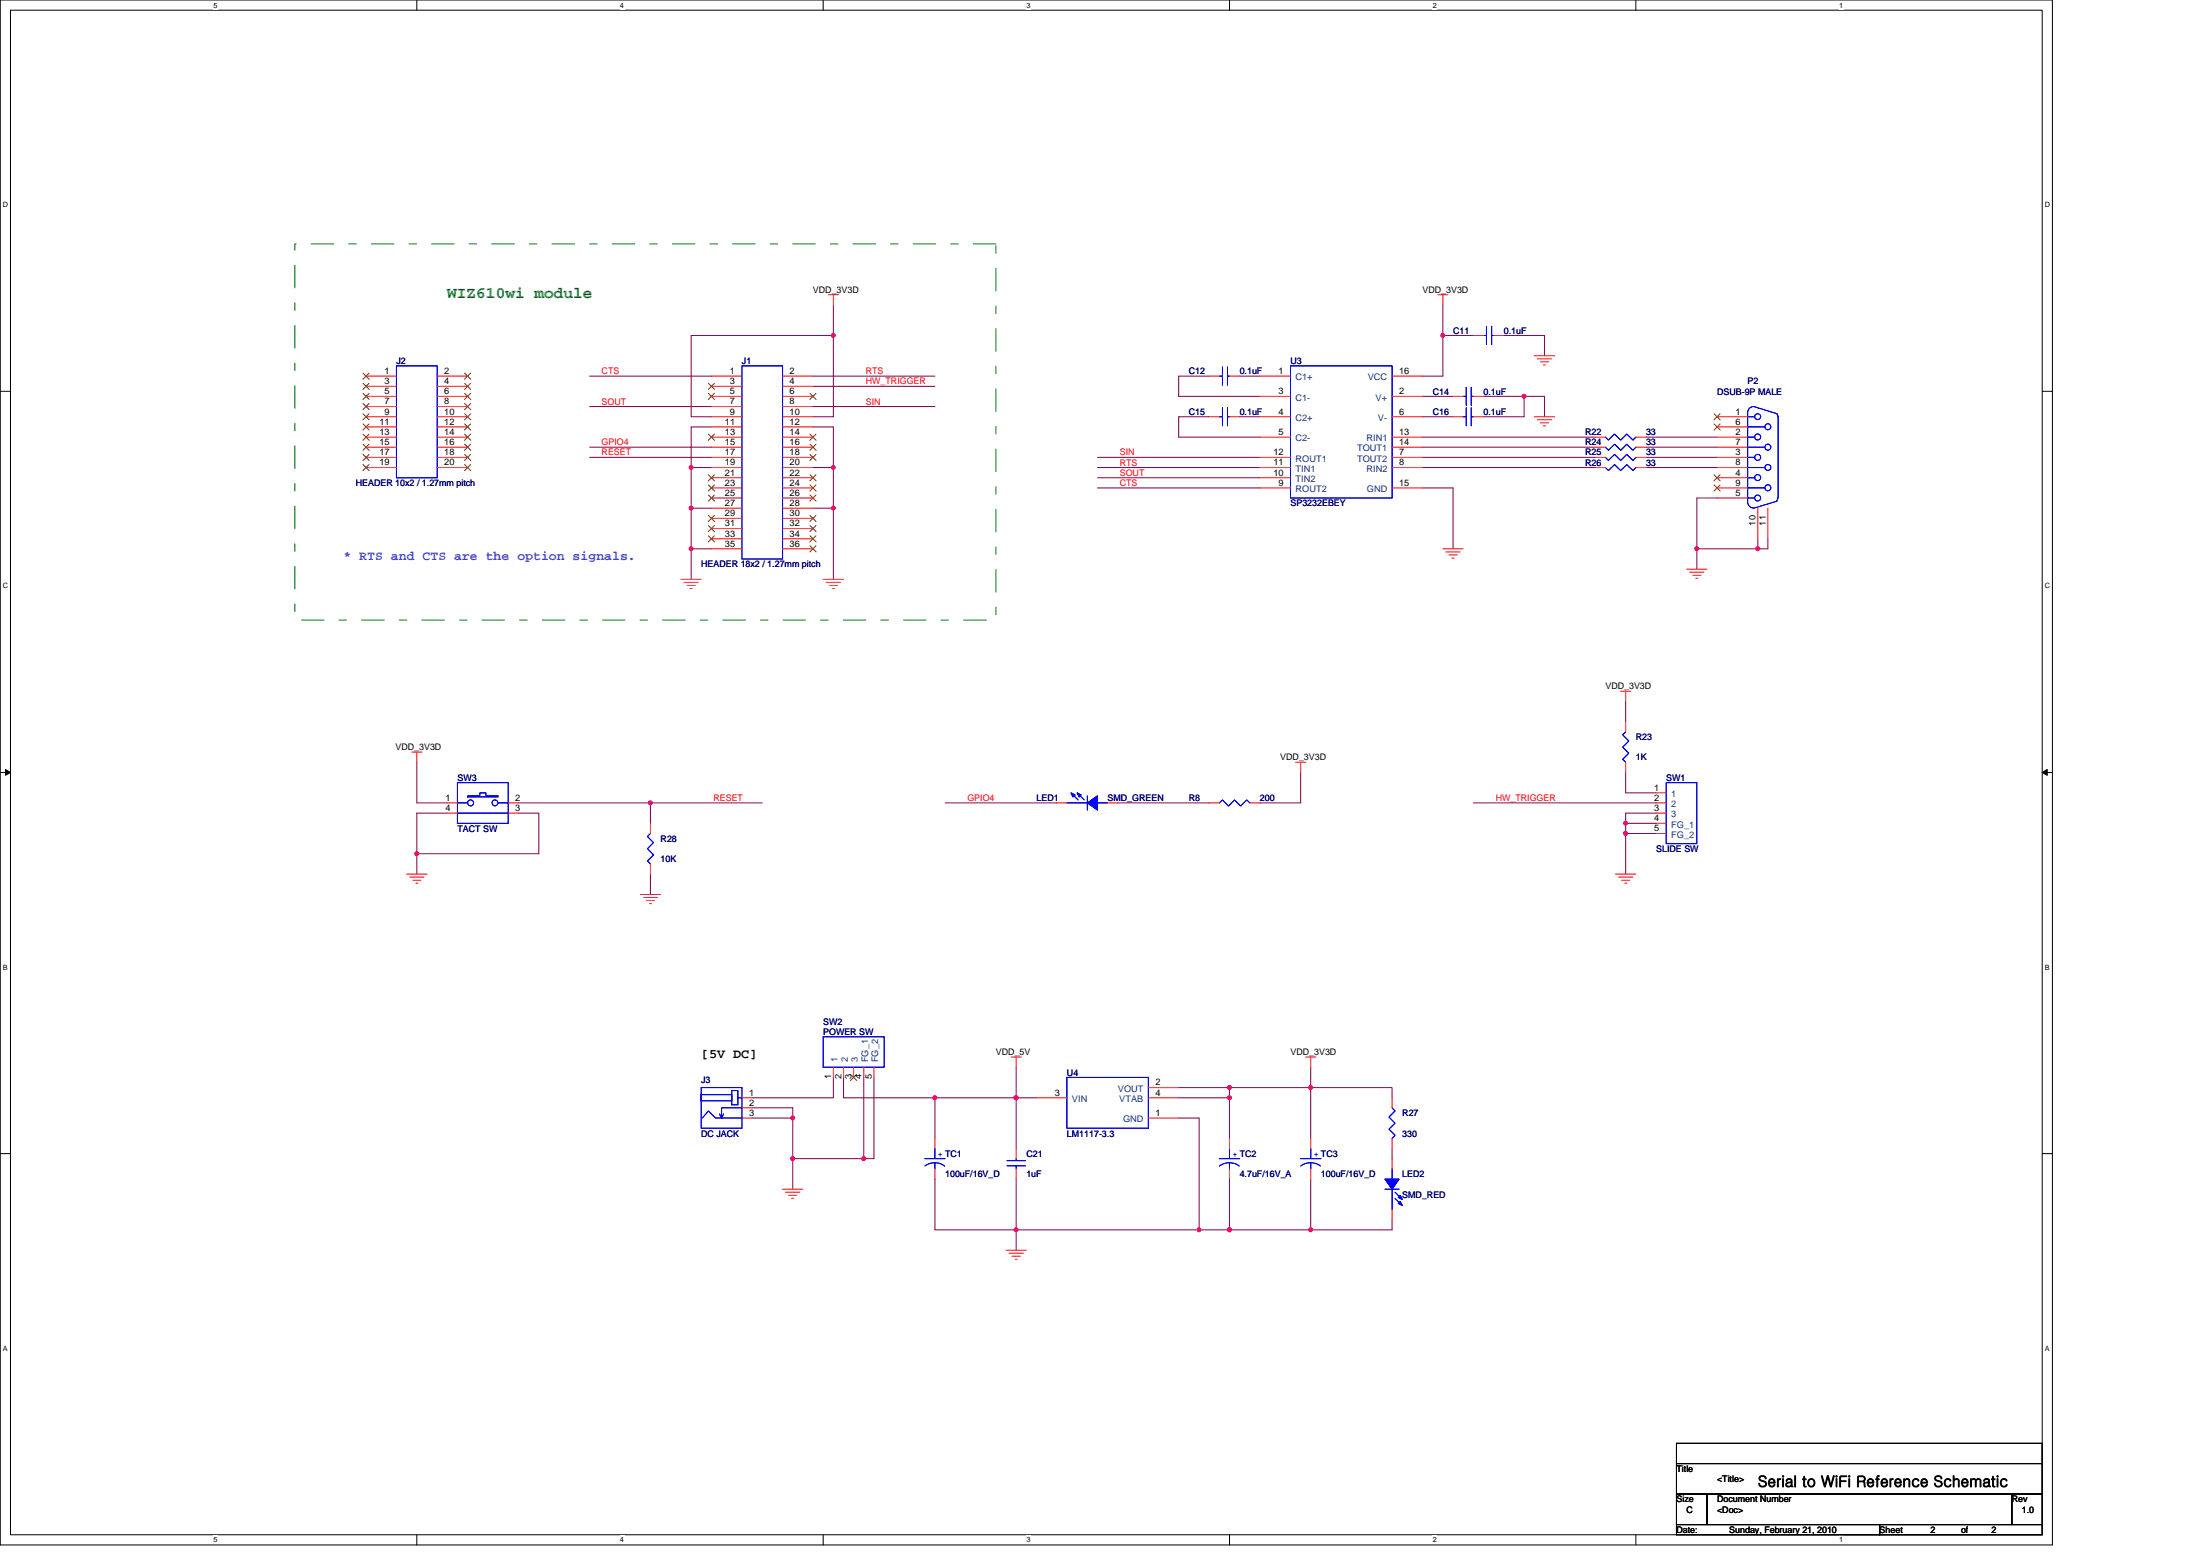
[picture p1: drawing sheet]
<svg xmlns="http://www.w3.org/2000/svg" width="297mm" height="210mm" viewBox="0 0 297 210" stroke-linecap="round" stroke-linejoin="round" font-family="sans-serif">
<path d="M0 0h277.1v208.5h-277.1zM1.4 1.4h274.3v205.7h-274.3z" fill="none" stroke="#000" stroke-width=".14"/>
<g fill="#fff">
<path d="M28.8 .1h.6v1.1h-.6z"/>
<path d="M28.8 207.3h.6v1.1h-.6z"/>
</g>
<path d="M56.3 0v1.4M56.3 207.1v1.4" fill="none" stroke="#000" stroke-width=".14"/>
<g fill="#fff">
<path d="M83.7 .1h.6v1.1h-.6z"/>
<path d="M83.7 207.3h.6v1.1h-.6z"/>
</g>
<path d="M111.1 0v1.4M111.1 207.1v1.4" fill="none" stroke="#000" stroke-width=".14"/>
<g fill="#fff">
<path d="M138.6 .1h.5v1.1h-.5z"/>
<path d="M138.6 207.3h.5v1.1h-.5z"/>
</g>
<path d="M166 0v1.4M166 207.1v1.4" fill="none" stroke="#000" stroke-width=".14"/>
<g fill="#fff">
<path d="M193.4 .1h.6v1.1h-.6z"/>
<path d="M193.4 207.3h.6v1.1h-.6z"/>
</g>
<path d="M220.9 0v1.4M220.9 207.1v1.4" fill="none" stroke="#000" stroke-width=".14"/>
<g fill="#fff">
<path d="M248.3 .1h.6v1.1h-.6z"/>
<path d="M248.3 207.3h.6v1.1h-.6z"/>
<path d="M.4 27.1h.7v1.1h-.7z"/>
<path d="M276.1 27.1h.7v1.1h-.7z"/>
<path d="M.4 78.5h.7v1.1h-.7z"/>
<path d="M276.1 78.5h.7v1.1h-.7z"/>
</g>
<path d="M0 52.8h1.4M275.7 52.8h1.4" fill="none" stroke="#000" stroke-width=".14"/>
<g fill="#fff">
<path d="M.4 130h.7v1.1h-.7z"/>
<path d="M276.1 130h.7v1.1h-.7z"/>
</g>
<path d="M0 104.2h1.4M275.7 104.2h1.4" fill="none" stroke="#000" stroke-width=".14"/>
<path d="M.7 103.8l.7 .4-.7 .4zM275.7 104.2l.7-.4v.8z" fill="#000" stroke="#000" stroke-width=".14"/>
<g fill="#fff">
<path d="M.4 181.4h.7v1.1h-.7z"/>
<path d="M276.1 181.4h.7v1.1h-.7z"/>
</g>
<path d="M0 155.7h1.4M275.7 155.7h1.4M226.4 194.8h49.3v2.7h-49.3zM226.4 197.5h49.3v4.1h-49.3zM226.4 201.6h4.1v4.1h-4.1zM226.4 205.7h27.4v1.4h-27.4zM230.5 201.6h41.1v4.1h-41.1zM253.8 205.7h21.9v1.4h-21.9zM271.6 201.6h4.1v4.1h-4.1z" fill="none" stroke="#000" stroke-width=".14"/>
<path d="M39.8 32.9h94.7v50.8h-94.7z" fill="none" stroke="#008000" stroke-width=".14" stroke-dasharray="3 2 1 2"/>
<g fill="none" stroke="#800040" stroke-width=".14">
<path d="M79.6 50.8h16.5M79.6 54.9h16.5M96.1 57.6h-2.8v5.5M109.8 57.6h2.7v5.5M109.8 50.8h16.4M109.8 52.1h16.4M109.8 54.9h16.4M112.5 45.3h-19.2v10.9h2.8M112.5 45.3v10.9h-2.7M112.5 41.1v4.2M163.3 56.2h-4.2v2.8h11M163.3 50.8h-4.2v2.7h11"/>
<path d="M167.4 56.2h2.7M167.4 50.8h2.7M192.1 56.2h4.1M192.1 53.5h4.1M192.1 59h23.3M194.8 45.3v5.5h-2.7M194.8 45.3h4.1M194.8 41.1v4.2M200.3 53.5h5.5M203 45.3h5.5v2.7M205.8 53.5h2.7v2.7M205.8 53.5v2.7h-5.5"/>
<path d="M222.2 59h9.6M79.6 60.3h16.5M79.6 61.7h16.5M93.3 74.1h2.8M93.3 68.6h2.8M93.3 63.1h2.8M93.3 74.1v4.1M93.3 63.1v5.5M93.3 68.6v5.5M109.8 63.1h2.7M109.8 68.6h2.7M112.5 68.6v9.6"/>
<path d="M112.5 63.1v5.5M148.2 61.7h21.9M148.2 63.1h21.9M148.2 64.5h21.9M148.2 65.8h21.9M192.1 65.8h4.1v8.3M192.1 60.3h23.3M192.1 61.7h23.3M192.1 63.1h23.3M222.2 60.3h9.6M222.2 61.7h9.6M222.2 63.1h9.6"/>
<path d="M229.1 74.1h8.2M229.1 74.1v2.7M231.8 67.2h-2.7v6.9M237.3 72.7v1.4M238.7 72.7v1.4h-1.4M219.5 94.6v2.8M56.3 102.9v5.5h4.1M56.3 115.2v2.8M60.4 109.7h-4.1v5.5M70 109.7h2.7v5.5h-16.4M70 108.4h17.8M87.8 108.4v2.7"/>
<path d="M87.8 118v2.7M87.8 108.4h15.1M127.6 108.4h15.1M150.9 108.4h12.4M175.6 104.2v4.2h-5.5M198.9 108.4h24.7M219.5 104.2v2.8h4.1M219.5 112.5v5.5M219.5 111.1v1.4h4.1M223.6 109.7h-4.1v1.4h4.1M101.5 149.5h5.5v1.4M101.5 150.9h5.5"/>
<path d="M107 156.4h9.6M107 156.4v4.1M107 150.9v5.5M112.5 145.4v2.7h-11M113.9 145.4v2.7h12.3M116.6 145.4v11M118 145.4v11h-1.4M126.2 159.1v6.9h11M126.2 148.1h11M126.2 148.1v5.5M137.2 148.1h2.8M137.2 148.1v6.9"/>
<path d="M137.2 159.1v6.9M137.2 144v4.1M159.1 146.8h6.9M159.1 150.9h2.8v15.1M159.1 148.1h6.9M166 146.8h11M166 146.8v1.3M166 148.1v5.5M166 159.1v6.9M177 146.8h11v1.3M177 144v2.8M177 159.1v6.9"/>
<path d="M177 146.8v6.8M188 155v1.4M137.2 166v2.7M137.2 166h24.7M161.9 166h4.1M166 166h11M188 164.6v1.4h-11"/>
</g>
<g fill="#f0f" stroke="#f0f" stroke-width=".14">
<circle cx="93.3" cy="74" r=".27"/>
<circle cx="93.3" cy="63.1" r=".27"/>
<circle cx="112.5" cy="68.6" r=".27"/>
<circle cx="112.5" cy="63.1" r=".27"/>
<circle cx="93.3" cy="68.6" r=".27"/>
<circle cx="112.5" cy="45.3" r=".27"/>
<circle cx="219.5" cy="112.5" r=".27"/>
<circle cx="177" cy="146.8" r=".27"/>
<circle cx="166" cy="146.8" r=".27"/>
<circle cx="126.2" cy="148.1" r=".27"/>
<circle cx="177" cy="166" r=".27"/>
<circle cx="137.2" cy="166" r=".27"/>
<circle cx="137.2" cy="148.1" r=".27"/>
<circle cx="166" cy="166" r=".27"/>
<circle cx="166" cy="148.1" r=".27"/>
<circle cx="161.9" cy="166" r=".27"/>
<circle cx="56.3" cy="115.2" r=".27"/>
<circle cx="219.5" cy="111.1" r=".27"/>
<circle cx="116.6" cy="156.3" r=".27"/>
<circle cx="107" cy="150.9" r=".27"/>
<circle cx="107" cy="156.3" r=".27"/>
<circle cx="205.8" cy="53.5" r=".27"/>
<circle cx="194.8" cy="45.3" r=".27"/>
<circle cx="237.3" cy="74" r=".27"/>
<circle cx="229.1" cy="74" r=".27"/>
<circle cx="87.8" cy="108.3" r=".27"/>
</g>
<g fill="none" stroke="#f00" stroke-width=".14">
<path d="M111.8 39.8h1.4M112.5 39.8v1.3M194.1 39.8h1.4M194.8 39.8v1.3M49.4 50.8h4.1M49.4 52.1h4.1M49.4 53.5h4.1M49.4 54.9h4.1M49.4 56.2h4.1M49.4 57.6h4.1M49.4 59h4.1M59 50.8h4.1"/>
<path d="M59 52.1h4.1M59 53.5h4.1M59 54.9h4.1M59 56.2h4.1M59 57.6h4.1M59 59h4.1M96.1 50.8h4.1M96.1 52.1h4.1M96.1 53.5h4.1M96.1 54.9h4.1M96.1 56.2h4.1M96.1 57.6h4.1"/>
<path d="M96.1 59h4.1M105.7 50.8h4.1M105.7 52.1h4.1M105.7 53.5h4.1M105.7 54.9h4.1M105.7 56.2h4.1M105.7 57.6h4.1M105.7 59h4.1M163.3 56.2h1.3M163.3 50.8h1.3M166 56.2h1.4M166 50.8h1.4"/>
<path d="M170.1 50.8h4.1M170.1 53.5h4.1M170.1 56.2h4.1M170.1 59h4.1M188 53.5h4.1M188 56.2h4.1M188 59h4.1M188 50.8h4.1M196.2 56.2h1.3M196.2 53.5h1.3M198.9 56.2h1.4M198.9 53.5h1.4"/>
<path d="M198.9 45.3h1.4M201.7 45.3h1.3M207.2 56.2h2.7M207.2 48h2.7M207.6 56.6h1.9M207.6 48.4h1.9M208 57.1h1.1M208 48.8h1.1M208.4 57.5h.3M208.4 49.3h.3M215.4 59h1.4M220.9 59h1.3"/>
<path d="M231.8 59h4.2M231.8 57.6h4.2M231.8 56.2h4.2M49.4 60.3h4.1M49.4 61.7h4.1M49.4 63.1h4.1M59 60.3h4.1M59 61.7h4.1M59 63.1h4.1M91.9 78.2h2.8M92.3 78.6h2M92.8 79h1.1"/>
<path d="M93.2 79.4h.2M96.1 60.3h4.1M96.1 61.7h4.1M96.1 63.1h4.1M96.1 64.5h4.1M96.1 65.8h4.1M96.1 67.2h4.1M96.1 68.6h4.1M96.1 70h4.1M96.1 71.3h4.1M96.1 72.7h4.1M96.1 74.1h4.1"/>
<path d="M105.7 60.3h4.1M105.7 61.7h4.1M105.7 63.1h4.1M105.7 64.5h4.1M105.7 65.8h4.1M105.7 67.2h4.1M105.7 68.6h4.1M105.7 70h4.1M105.7 71.3h4.1M105.7 72.7h4.1M105.7 74.1h4.1M111.1 78.2h2.8"/>
<path d="M111.5 78.6h2M112 79h1.1M112.4 79.4h.2M170.1 65.8h4.1M170.1 64.5h4.1M170.1 63.1h4.1M170.1 61.7h4.1M188 61.7h4.1M188 60.3h4.1M188 63.1h4.1M188 65.8h4.1M194.8 74.1h2.7"/>
<path d="M195.2 74.5h1.9M195.6 74.9h1.1M196 75.3h.3M215.4 60.3h1.4M215.4 63.1h1.4M215.4 61.7h1.4M220.9 60.3h1.3M220.9 63.1h1.3M220.9 61.7h1.3M227.7 76.8h2.8M228.1 77.2h2M228.6 77.6h1.1"/>
<path d="M229 78h.2M231.8 67.2h4.2M231.8 65.8h4.2M231.8 64.5h4.2M231.8 63.1h4.2M231.8 61.7h4.2M231.8 60.3h4.2M237.3 68.6v4.1M238.7 68.6v4.1M218.8 93.3h1.4M219.5 97.4v1.4M219.5 93.3v1.3"/>
<path d="M54.9 118h2.8M55.3 118.4h1.9M55.6 101.5h1.4M55.7 118.8h1.1M56.2 119.2h.2M56.3 101.5v1.4M60.4 108.4h1.4M60.4 109.7h1.4M68.6 108.4h1.4M68.6 109.7h1.4M87.8 116.6v1.4M87.8 111.1v1.4"/>
<path d="M142.7 108.4h1.4M149.5 108.4h1.4M163.3 108.4h1.3M168.8 108.4h1.3M174.9 102.9h1.4M175.6 102.9v1.3M218.1 118h2.8M218.5 118.4h2M218.9 118.8h1.1M219.4 119.2h.2M219.5 102.9v1.3M223.6 107h1.4"/>
<path d="M223.6 108.4h1.4M223.6 109.7h1.4M223.6 111.1h1.4M223.6 112.5h1.4M86.5 120.7h2.7M86.9 121.1h1.9M87.3 121.5h1.1M87.7 121.9h.3M100.2 148.1h1.3M100.2 150.9h1.3M100.2 149.5h1.3M112.5 144v1.4"/>
<path d="M113.9 144v1.4M115.2 144v1.4M116.6 144v1.4M118 144v1.4M126.2 153.6v1.4M126.2 157.7v1.4M136.5 142.6h1.4M137.2 142.6v1.4M137.2 155v1.4M137.2 157.7v1.4M140 148.1h4.1M155 150.9h4.1"/>
<path d="M155 146.8h4.1M155 148.1h4.1M166 153.6v1.4M166 157.7v1.4M176.3 142.6h1.4M177 142.6v1.4M177 153.6v1.4M177 157.7v1.4M188 148.1v1.4M188 153.6v1.4M188 156.4v1.3M105.7 160.5h2.7"/>
<path d="M106.1 160.9h1.9M106.5 161.3h1.1M106.9 161.7h.3M135.8 168.7h2.8M136.2 169.1h2M136.6 169.5h1.1M137.1 169.9h.2M188 163.2v1.4"/>
</g>
<g fill="none" stroke="#00f" stroke-width=".14">
<path d="M53.5 49.4h5.5v15.1h-5.5zM100.2 49.4h5.5v26h-5.5zM164.6 56.2h.5M164.6 50.8h.5M165.1 55v2.5M165.1 49.5v2.5M165.7 56.2h.3M165.7 50.8h.3M165.7 55v2.5M165.7 49.5v2.5M174.2 49.4h13.8v17.8h-13.8zM197.5 56.2h.5"/>
<path d="M197.5 53.5h.5M198 55v2.5M198 52.3v2.4M198.6 55v2.5M198.6 52.3v2.4M198.6 56.2h.3M198.6 53.5h.3M200.3 45.3h.4M200.7 44v2.5M201.4 44v2.5M201.4 45.3h.3M216.8 59l.4 .4 .8-.8 .8 .8 .8-.8 .9 .8 .4-.4"/>
<path d="M236 57.6h2.3M236 59h.9M236 56.2h.9M236 55.7v12.1a.82 .82 0 0 0 .8 .8M236.8 54.9a.8 .8 0 0 0-.8 .8M236.8 54.9l3.1 .9M239.9 55.8l.2 .4v11M216.8 60.3l.4 .5 .8-.9 .8 .9 .8-.9 .9 .9 .4-.5M216.8 63.1l.4 .4 .8-.8 .8 .8 .8-.8 .9 .8 .4-.4M216.8 61.7l.4 .4 .8-.8 .8 .8 .8-.8 .9 .8 .4-.4M236 65.8h2.3M236 63.1h2.3"/>
<path d="M236 60.3h2.3M236 67.2h.9M236 64.5h.9M236 61.7h.9M239.9 67.6l-3.1 1M240 67.2l-.1 .4M219.5 98.8l-.4 .4 .8 .8-.8 .8 .8 .8-.8 .9 .4 .4M61.8 108.4h1.3M61.8 105.6h6.8v5.5h-6.8zM61.8 109.7h6.8M63.1 107.4h1.7v-.4h.8v.4h1.6v.1h-4.1zM67.2 108.4h1.4"/>
<path d="M87.8 112.5l-.4 .4 .8 .8-.8 .8 .8 .9-.8 .8 .4 .4M144.1 108.4h2.7M144.8 107.1l.8 .9M145.6 107.1l.8 .9M146.8 107.4v1.9M148.2 108.4h1.3M164.6 108.4l.5-.4 .8 .8 .8-.8 .8 .8 .8-.8 .5 .4M225 105.6h4.1v8.3h-4.1zM111.1 139.9h8.3v4.1h-8.3zM94.7 146.8h5.5v5.5h-5.5zM94.7 147.7h4.1v.8h-4.1zM94.8 150.9l.8-1 1 1h3.6"/>
<path d="M97.2 150.3l.2 .6M97.7 150.3l-.3 .6M98.8 147.2h.8v1.9h-.8zM99.6 148.1h.6M100.2 149.5h-2.8v1.4M124.9 156.4h2.7M124.9 157.4a2.15 2.15 0 0 1 1.3-.5 2.05 2.05 0 0 1 1.3 .5M126.2 156.9v.8M126.2 155v1.4M136 157.3h2.4M136 156.6h2.4M137.2 156.4v.2"/>
<path d="M137.2 157.3v.4M144.1 145.4h10.9v6.9h-10.9zM164.6 156.4h2.8M164.7 157.4a2.22 2.22 0 0 1 2.6 0M166 156.9v.8M166 155v1.4M175.6 156.4h2.7M175.6 157.4a2.05 2.05 0 0 1 1.4-.5 2.14 2.14 0 0 1 1.3 .5M177 156.9v.8M177 155v1.4M188 157.7v1.4M188 149.5l.4 .4-.9 .8 .9 .9-.9 .8 .9 .8-.4 .4"/>
<path d="M187 160.5h1.9M188 160.5v2.7M188.4 160.9l.8 .8M188.4 161.7l.8 .8"/>
<circle cx="237.3" cy="59" r=".4"/>
<circle cx="237.3" cy="56.2" r=".4"/>
<circle cx="238.7" cy="57.6" r=".4"/>
<circle cx="237.3" cy="61.7" r=".4"/>
<circle cx="237.3" cy="67.2" r=".4"/>
<circle cx="237.3" cy="64.5" r=".4"/>
<circle cx="238.7" cy="60.3" r=".4"/>
<circle cx="238.7" cy="65.8" r=".4"/>
<circle cx="238.7" cy="63.1" r=".4"/>
<circle cx="63.5" cy="108.3" r=".4"/>
<circle cx="66.8" cy="108.3" r=".4"/>
</g>
<g fill="none" stroke="#804000" stroke-width=".14">
<path d="M49 50.4l.8 .8M49 51.7l.8 .9M49 53.1l.8 .8M49 54.5l.8 .8M49 55.8l.8 .9M49 57.2l.8 .8M49 58.6l.8 .8M49 59.9l.8 .9M49.8 50.4l-.8 .8M49.8 51.7l-.8 .9M49.8 53.1l-.8 .8M49.8 54.5l-.8 .8"/>
<path d="M49.8 55.8l-.8 .9M49.8 57.2l-.8 .8M49.8 58.6l-.8 .8M49.8 59.9l-.8 .9M62.7 50.4l.9 .8M62.7 51.7l.9 .9M62.7 53.1l.9 .8M62.7 54.5l.9 .8M62.7 55.8l.9 .9M62.7 57.2l.9 .8M62.7 58.6l.9 .8M62.7 59.9l.9 .9"/>
<path d="M63.5 50.4l-.8 .8M63.5 51.7l-.8 .9M63.5 53.1l-.8 .8M63.5 54.5l-.8 .8M63.5 55.8l-.8 .9M63.5 57.2l-.8 .8M63.5 58.6l-.8 .8M63.5 59.9l-.8 .9M95.6 51.7l.9 .9M95.6 53.1l.9 .8M95.6 58.6l.9 .8M96.5 51.7l-.9 .9"/>
<path d="M96.5 53.1l-.9 .8M96.5 58.6l-.9 .8M109.4 53.1l.8 .8M109.4 58.6l.8 .8M109.4 59.9l.8 .9M110.2 53.1l-.9 .8M110.2 58.6l-.9 .8M110.2 59.9l-.9 .9M231.4 57.2l.9 .8M231.4 55.8l.9 .9M232.2 57.2l-.8 .8M232.2 55.8l-.8 .9"/>
<path d="M49 61.3l.8 .8M49 62.7l.8 .8M49.8 61.3l-.8 .8M49.8 62.7l-.8 .8M62.7 61.3l.9 .8M62.7 62.7l.9 .8M63.5 61.3l-.8 .8M63.5 62.7l-.8 .8M95.6 64.1l.9 .8M95.6 65.4l.9 .9M95.6 66.8l.9 .8M95.6 69.6l.9 .8"/>
<path d="M95.6 70.9l.9 .9M95.6 72.3l.9 .8M96.5 64.1l-.9 .8M96.5 65.4l-.9 .9M96.5 66.8l-.9 .8M96.5 69.6l-.9 .8M96.5 70.9l-.9 .9M96.5 72.3l-.9 .8M109.4 61.3l.8 .8M109.4 64.1l.8 .8M109.4 65.4l.8 .9M109.4 66.8l.8 .8"/>
<path d="M109.4 69.6l.8 .8M109.4 70.9l.8 .9M109.4 72.3l.8 .8M109.4 73.7l.8 .8M110.2 61.3l-.9 .8M110.2 64.1l-.9 .8M110.2 65.4l-.9 .9M110.2 66.8l-.9 .8M110.2 69.6l-.9 .8M110.2 70.9l-.9 .9M110.2 72.3l-.9 .8M110.2 73.7l-.9 .8"/>
<path d="M231.4 65.4l.9 .9M231.4 64.1l.9 .8M232.2 65.4l-.8 .9M232.2 64.1l-.8 .8M114.8 145l.9 .8M115.7 145l-.9 .8"/>
</g>
<g fill="#00f" stroke="#00f" stroke-width=".14">
<path d="M146.8 108.4l1.4-1v1.9z" fill-rule="evenodd"/>
<path d="M144.6 107l.6 .3-.3 .2z" fill-rule="evenodd"/>
<path d="M145.4 107l.6 .3-.3 .2z" fill-rule="evenodd"/>
<path d="M146.8 108.4l1.4-1v1.9z" fill-rule="evenodd"/>
<path d="M144.6 107l.6 .3-.3 .2z" fill-rule="evenodd"/>
<path d="M145.4 107l.6 .3-.3 .2z" fill-rule="evenodd"/>
<path d="M187 159.1h1.9l-.9 1.4z" fill-rule="evenodd"/>
<path d="M189.1 162.1l.2 .6-.5-.3z" fill-rule="evenodd"/>
<path d="M189.1 161.3l.2 .6-.5-.3z" fill-rule="evenodd"/>
<path d="M187 159.1h1.9l-.9 1.4z" fill-rule="evenodd"/>
<path d="M189.1 162.1l.2 .6-.5-.3z" fill-rule="evenodd"/>
<path d="M189.1 161.3l.2 .6-.5-.3z" fill-rule="evenodd"/>
</g>
<text font-size="2.2" fill="#008000" x="60.4" y="40.2">WIZ610wi module</text>
<text font-size="2.1" x="237.3" y="200.6">Serial to WiFi Reference Schematic</text>
<text font-size="1.8" fill="#8000ff" x="46.4" y="75.5">* RTS and CTS are the option signals.</text>
<text font-size="1.8" x="94.7" y="142.7">[5V DC]</text>
<g font-size="1.2">
<text x="109.8" y="39.5">VDD_3V3D</text>
<text x="192.1" y="39.5">VDD_3V3D</text>
<text x="51.9" y="50.5">1</text>
<text x="51.9" y="51.8">3</text>
<text x="51.9" y="53.2">5</text>
<text x="60" y="50.5">2</text>
<text x="60" y="51.8">4</text>
<text x="60" y="53.2">6</text>
<text x="98.5" y="50.5">1</text>
<text x="98.5" y="51.8">3</text>
<text x="98.5" y="53.2">5</text>
<text x="106.6" y="50.5">2</text>
<text x="106.6" y="51.8">4</text>
<text x="106.6" y="53.2">6</text>
<text x="172.6" y="50.5">1</text>
<text x="172.6" y="53.2">3</text>
<text x="188.9" y="53.2">2</text>
<text x="188.9" y="50.5">16</text>
<text x="51.2" y="57.3">11</text>
<text x="51.2" y="58.7">13</text>
<text x="51.9" y="54.6">7</text>
<text x="51.9" y="55.9">9</text>
<text x="60" y="54.6">8</text>
<text x="60" y="55.9">10</text>
<text x="60" y="57.3">12</text>
<text x="60" y="58.7">14</text>
<text x="97.9" y="57.3">11</text>
<text x="97.9" y="58.7">13</text>
<text x="98.5" y="54.6">7</text>
<text x="98.5" y="55.9">9</text>
<text x="106.6" y="54.6">8</text>
<text x="106.6" y="55.9">10</text>
<text x="106.6" y="57.3">12</text>
<text x="106.6" y="58.7">14</text>
<text x="172.6" y="55.9">4</text>
<text x="172.6" y="58.7">5</text>
<text x="188.9" y="55.9">6</text>
<text x="188.9" y="58.7">13</text>
<text x="234.3" y="58.7">2</text>
<text x="234.3" y="57.3">6</text>
<text x="234.3" y="55.9">1</text>
<text x="51.2" y="60">15</text>
<text x="51.2" y="61.4">17</text>
<text x="51.2" y="62.8">19</text>
<text x="60" y="60">16</text>
<text x="60" y="61.4">18</text>
<text x="60" y="62.8">20</text>
<text x="97.9" y="60">15</text>
<text x="97.9" y="61.4">17</text>
<text x="97.9" y="62.8">19</text>
<text x="97.9" y="64.2">21</text>
<text x="97.9" y="65.6">23</text>
<text x="106.6" y="60">16</text>
<text x="106.6" y="61.4">18</text>
<text x="106.6" y="62.8">20</text>
<text x="106.6" y="64.2">22</text>
<text x="106.6" y="65.6">24</text>
<text x="171.9" y="64.2">10</text>
<text x="171.9" y="62.8">11</text>
<text x="171.9" y="61.4">12</text>
<text x="172.6" y="65.6">9</text>
<text x="188.9" y="61.4">7</text>
<text x="188.9" y="60">14</text>
<text x="188.9" y="65.6">15</text>
<text x="188.9" y="62.8">8</text>
<text x="234.3" y="65.6">9</text>
<text x="234.3" y="64.2">4</text>
<text x="234.3" y="62.8">8</text>
<text x="234.3" y="61.4">3</text>
<text x="234.3" y="60">7</text>
<text x="97.9" y="66.9">25</text>
<text x="97.9" y="68.3">27</text>
<text x="97.9" y="69.7">29</text>
<text x="97.9" y="71">31</text>
<text x="106.6" y="66.9">26</text>
<text x="106.6" y="68.3">28</text>
<text x="106.6" y="69.7">30</text>
<text x="106.6" y="71">32</text>
<text x="234.3" y="66.9">5</text>
<text x="237" y="70.9" transform="rotate(-90 237 70.9)">10</text>
<text x="238.4" y="70.9" transform="rotate(-90 238.4 70.9)">11</text>
<text x="97.9" y="72.4">33</text>
<text x="97.9" y="73.8">35</text>
<text x="106.6" y="72.4">34</text>
<text x="106.6" y="73.8">36</text>
<text x="216.8" y="93">VDD_3V3D</text>
<text x="53.4" y="101.3">VDD_3V3D</text>
<text x="172.9" y="102.6">VDD_3V3D</text>
<text x="223.3" y="106.7">1</text>
<text x="60.1" y="108.1">1</text>
<text x="60.1" y="109.4">4</text>
<text x="69.6" y="108.1">2</text>
<text x="69.6" y="109.4">3</text>
<text x="223.3" y="108.1">2</text>
<text x="223.3" y="109.4">3</text>
<text x="223.3" y="110.8">4</text>
<text x="223.3" y="112.2">5</text>
<text x="134.5" y="142.4">VDD_5V</text>
<text x="174.2" y="142.4">VDD_3V3D</text>
<text x="101.1" y="147.8">1</text>
<text x="101.1" y="149.2">2</text>
<text x="112.2" y="145.7" transform="rotate(-90 112.2 145.7)">1</text>
<text x="113.6" y="145.7" transform="rotate(-90 113.6 145.7)">2</text>
<text x="115" y="145.7" transform="rotate(-90 115 145.7)">3</text>
<text x="116.3" y="145.7" transform="rotate(-90 116.3 145.7)">4</text>
<text x="117.7" y="145.7" transform="rotate(-90 117.7 145.7)">5</text>
<text x="142.4" y="147.8">3</text>
<text x="156" y="146.5">2</text>
<text x="156" y="147.8">4</text>
<text x="101.1" y="150.6">3</text>
<text x="156" y="150.6">1</text>
<text x="226.4" y="198.6">Title</text>
<text x="226.4" y="202.8">Size</text>
<text x="231.8" y="202.8">Document Number</text>
<text x="231.8" y="200">&lt;Title&gt;</text>
<text x="271.6" y="202.8">Rev</text>
<text x="226.4" y="206.9">Date:</text>
<text x="227.7" y="204.1">C</text>
<text x="231.8" y="204.1">&lt;Doc&gt;</text>
<text x="233.5" y="206.9">Sunday, February 21, 2010</text>
<text x="253.8" y="206.9">Sheet</text>
<text x="260.6" y="206.9">2</text>
<text x="264.8" y="206.9">of</text>
<text x="268.9" y="206.9">2</text>
<text x="273" y="204.1">1.0</text>
</g>
<g font-size="1.2" fill="#000080">
<text x="196.2" y="45">C11</text>
<text x="203" y="45">0.1uF</text>
<text x="53.5" y="49.1">J2</text>
<text x="100.2" y="49.1">J1</text>
<text x="160.5" y="50.5">C12</text>
<text x="167.4" y="50.5">0.1uF</text>
<text x="174.2" y="49.1">U3</text>
<text x="193.4" y="53.3">C14</text>
<text x="200.3" y="53.3">0.1uF</text>
<text x="231.8" y="53.3">DSUB-9P MALE</text>
<text x="236" y="51.9">P2</text>
<text x="160.5" y="56">C15</text>
<text x="167.4" y="56">0.1uF</text>
<text x="193.4" y="56">C16</text>
<text x="200.3" y="56">0.1uF</text>
<text x="214" y="58.7">R22</text>
<text x="222.2" y="58.7">33</text>
<text x="48" y="65.6">HEADER 10x2 / 1.27mm pitch</text>
<text x="214" y="60.1">R24</text>
<text x="214" y="62.8">R26</text>
<text x="214" y="61.5">R25</text>
<text x="222.2" y="60.1">33</text>
<text x="222.2" y="62.8">33</text>
<text x="222.2" y="61.5">33</text>
<text x="174.2" y="68.3">SP3232EBEY</text>
<text x="94.7" y="76.6">HEADER 18x2 / 1.27mm pitch</text>
<text x="220.9" y="99.9">R23</text>
<text x="61.8" y="105.4">SW3</text>
<text x="220.9" y="102.6">1K</text>
<text x="225" y="105.4">SW1</text>
<text x="61.8" y="112.2">TACT SW</text>
<text x="89.2" y="113.6">R28</text>
<text x="140" y="108.1">LED1</text>
<text x="149.5" y="108.1">SMD_GREEN</text>
<text x="160.5" y="108.1">R8</text>
<text x="170.1" y="108.1">200</text>
<text x="89.2" y="116.3">10K</text>
<text x="223.6" y="115">SLIDE SW</text>
<text x="111.1" y="138.3">SW2</text>
<text x="111.1" y="139.7">POWER SW</text>
<text x="94.7" y="146.1">J3</text>
<text x="144.1" y="145.1">U4</text>
<text x="94.7" y="153.4">DC JACK</text>
<text x="144.1" y="153.4">LM1117-3.3</text>
<text x="189.3" y="150.6">R27</text>
<text x="189.3" y="153.4">330</text>
<text x="127.6" y="158.9">100uF/16V_D</text>
<text x="138.6" y="156.1">C21</text>
<text x="138.6" y="158.9">1uF</text>
<text x="167.4" y="158.9">4.7uF/16V_A</text>
<text x="178.3" y="158.9">100uF/16V_D</text>
<text x="189.3" y="158.9">LED2</text>
<text x="189.3" y="161.6">SMD_RED</text>
</g>
<g font-size="1.2" fill="#f00">
<text x="81.2" y="50.5">CTS</text>
<text x="116.9" y="50.5">RTS</text>
<text x="116.9" y="51.9">HW_TRIGGER</text>
<text x="81.2" y="54.6">SOUT</text>
<text x="116.9" y="54.6">SIN</text>
<text x="81.2" y="60.1">GPIO4</text>
<text x="81.2" y="61.4">RESET</text>
<text x="151.2" y="61.4">SIN</text>
<text x="151.2" y="62.8">RTS</text>
<text x="151.2" y="64.2">SOUT</text>
<text x="151.2" y="65.6">CTS</text>
<text x="96.3" y="108.1">RESET</text>
<text x="130.6" y="108.1">GPIO4</text>
<text x="201.9" y="108.1">HW_TRIGGER</text>
</g>
<g font-size="1.2" fill="#004080">
<text x="174.9" y="51.3">C1+</text>
<text x="184.7" y="51.3">VCC</text>
<text x="174.9" y="54.1">C1-</text>
<text x="174.9" y="56.8">C2+</text>
<text x="174.9" y="59.6">C2-</text>
<text x="184.5" y="59.6">RIN1</text>
<text x="185.7" y="54.1">V+</text>
<text x="186.1" y="56.8">V-</text>
<text x="174.9" y="65">TIN2</text>
<text x="174.9" y="63.7">TIN1</text>
<text x="174.9" y="62.3">ROUT1</text>
<text x="183.2" y="62.3">TOUT2</text>
<text x="183.2" y="60.9">TOUT1</text>
<text x="184.5" y="63.7">RIN2</text>
<text x="174.9" y="66.4">ROUT2</text>
<text x="184.5" y="66.4">GND</text>
<text x="225.7" y="107.6">1</text>
<text x="225.7" y="108.9">2</text>
<text x="225.7" y="110.3">3</text>
<text x="225.7" y="111.7">FG_1</text>
<text x="225.7" y="113.1">FG_2</text>
<text x="113.1" y="143.3" transform="rotate(-90 113.1 143.3)">1</text>
<text x="114.5" y="143.3" transform="rotate(-90 114.5 143.3)">2</text>
<text x="115.8" y="143.3" transform="rotate(-90 115.8 143.3)">3</text>
<text x="117.2" y="143.3" transform="rotate(-90 117.2 143.3)">FG_1</text>
<text x="118.6" y="143.3" transform="rotate(-90 118.6 143.3)">FG_2</text>
<text x="144.7" y="148.7">VIN</text>
<text x="150.9" y="147.3">VOUT</text>
<text x="151.1" y="148.7">VTAB</text>
<text x="151.6" y="151.4">GND</text>
</g>
<g font-size="1.2" fill="#00f">
<text x="126.6" y="156.1">+ TC1</text>
<text x="166.4" y="156.1">+ TC2</text>
<text x="177.4" y="156.1">+ TC3</text>
</g>
<g font-size="1">
<text x="28.8" y="1">5</text>
<text x="83.7" y="1">4</text>
<text x="138.6" y="1">3</text>
<text x="193.4" y="1">2</text>
<text x="248.3" y="1">1</text>
<text x=".4" y="28">D</text>
<text x="276.1" y="28">D</text>
<text x=".4" y="79.4">C</text>
<text x="276.1" y="79.4">C</text>
<text x=".4" y="130.9">B</text>
<text x="276.1" y="130.9">B</text>
<text x=".4" y="182.3">A</text>
<text x="276.1" y="182.3">A</text>
<text x="28.8" y="208.2">5</text>
<text x="83.7" y="208.2">4</text>
<text x="138.6" y="208.2">3</text>
<text x="193.4" y="208.2">2</text>
<text x="248.3" y="208.2">1</text>
</g>
</svg>
